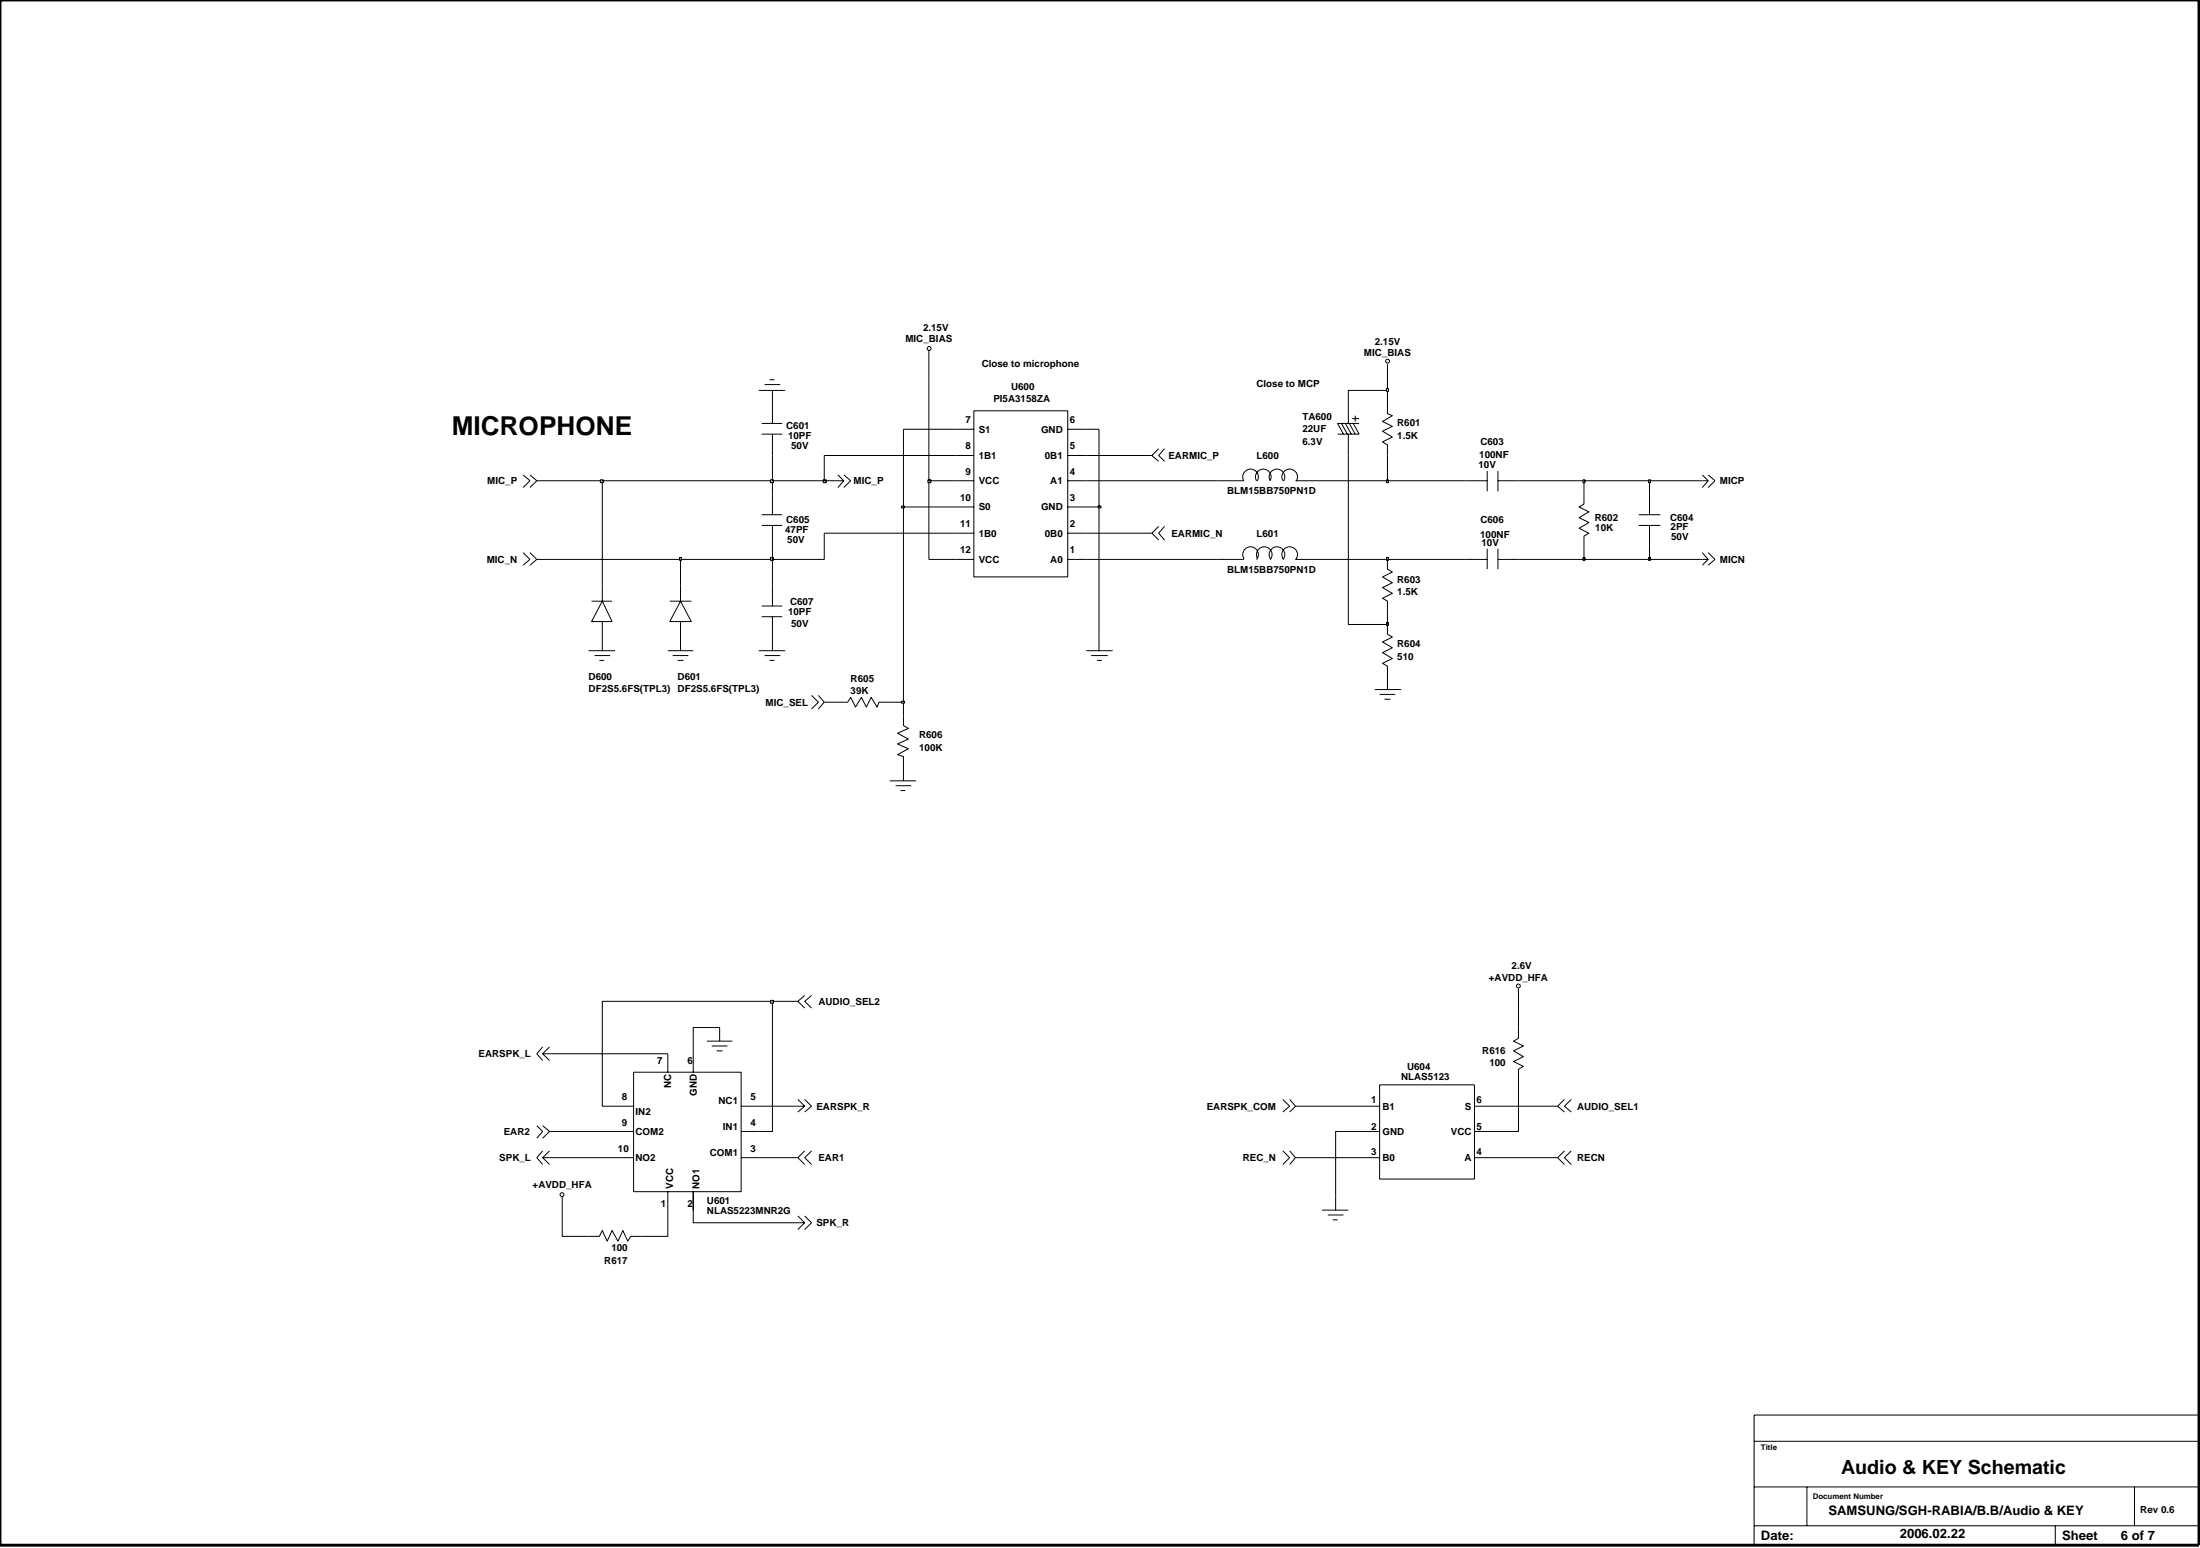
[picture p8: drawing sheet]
<svg xmlns="http://www.w3.org/2000/svg" width="192mm" height="135mm" viewBox="0 0 192 135" stroke-linecap="round" stroke-linejoin="round" font-family="sans-serif">
<g fill="none" stroke="#000" stroke-width=".09">
<path d="M66.1 34h2.3M66.3 37.8h1.8M66.3 36.9h1.8M66.6 33.5h1.3M67 33.1h.4M67.3 34v2.9M67.3 37.8v1.9M80.9 30.5v2.3M83.2 37.4h1.6M83.2 39.7h1.6M84.8 35.8h8.2v14.4h-8.2zM93 37.4h1.6"/>
<path d="M93 39.7h1.6M100.9 39.1l-.6 .6 .6 .5M101.4 39.1l-.5 .6 .5 .5M116.8 36.9l.5 .9M117.1 36.9l.6 .9M117.4 35.1v1.8M117.4 37.8v1.9M117.5 36.9l.5 .9M117.7 36.4h.6M117.8 36.9l.5 .9h-1.8M118 36.2v.5M118.3 36.9h-1.8l.5 .9"/>
<path d="M120.8 35.1v.9l.4 .2-.8 .5 .8 .4-.8 .4 .8 .5-.8 .5 .4 .2v1M120.8 31.7v2.3M45.5 48.1l.6 .6-.6 .5M45.5 41.3l.6 .6-.6 .5M46.1 48.1l.6 .6-.6 .5M46.1 41.3l.6 .6-.6 .5M51.3 56.6h2.3M51.5 52.3h1.8M51.8 57.1h1.3M52.2 57.5h.4M52.4 52.3l.9 1.8h-1.8zM52.4 51v1.3"/>
<path d="M52.4 54.1v2.5M58.1 56.6h2.3M58.3 52.3h1.9M58.6 57.1h1.3M59 57.5h.5M59.3 52.3l.9 1.8h-1.9zM59.3 51v1.3M59.3 54.1v2.5M66.1 56.6h2.3M66.3 45.7h1.8M66.3 44.8h1.8M66.3 53.7h1.8"/>
<path d="M66.3 52.8h1.8M66.6 57.1h1.3M67 57.5h.4M67.3 43v1.8M67.3 45.7v1.8M67.3 51v1.8M67.3 53.7v2.9M73 41.3l.5 .6-.5 .5M73 41.9h.5M73.5 41.3l.6 .6-.6 .5M83.2 41.9h1.6M83.2 48.7h1.6"/>
<path d="M83.2 44.1h1.6M83.2 46.4h1.6M93 41.9h1.6M93 48.7h1.6M93 44.1h1.6M93 46.4h1.6M94.6 56.6h2.3M95 57.1h1.5M95.5 57.5h.4M95.7 55.5v1.1M100.9 45.8l-.6 .6 .6 .6M101.4 45.8l-.5 .6 .5 .6"/>
<path d="M106 41.9h2.3a.68 .68 0 0 1 .6-1.1 .68 .68 0 0 1 .6 1.1M106 48.7h2.3M108.3 48.7a.68 .68 0 0 1 .1-.9 .68 .68 0 0 1 1 0 .68 .68 0 0 1 0 .9M109.4 41.9a.68 .68 0 0 1 .6-1.1 .68 .68 0 0 1 .6 1.1M109.5 48.6a.68 .68 0 0 1 .6-1 .68 .68 0 0 1 .5 1.1M110.6 41.9a.68 .68 0 0 1 .6-1.1 .68 .68 0 0 1 .6 1.1M110.6 48.7a.68 .68 0 0 1 .1-.9 .68 .68 0 0 1 1 0 .68 .68 0 0 1 0 .9M111.7 41.9a.68 .68 0 0 1 .6-1.1 .68 .68 0 0 1 .6 1.1M111.7 48.7a.68 .68 0 0 1 .2-.9 .68 .68 0 0 1 .9 0 .68 .68 0 0 1 0 .9M112.8 41.9h2.3M112.8 48.7h2.3M120.8 54.4v.8l.4 .3-.8 .4 .8 .5-.8 .4 .8 .5-.8 .4 .4 .3v2"/>
<path d="M120.8 48.7v.8l.4 .3-.8 .4 .8 .5-.8 .5 .8 .5-.8 .4 .4 .2v.9M127.6 41.9h1.9M127.6 48.7h1.9M129.5 41v1.8M129.5 47.8v1.7M130.4 41.9h1.8M130.4 48.7h1.8M130.4 41v1.8M130.4 47.8v1.7M137.9 43v.9l-.4 .2 .8 .5-.8 .5 .8 .4-.8 .5 .8 .4-.4 .3v.8M142.7 45.7h1.9M142.7 44.8h1.9"/>
<path d="M143.6 43v1.8M143.6 45.7v1.8M148.2 41.3l.5 .6-.5 .5M148.2 48.1l.5 .6-.5 .5M148.2 41.9h.5M148.2 48.7h.5M148.7 41.3l.6 .6-.6 .5M148.7 48.1l.6 .6-.6 .5M70.7 60.5l.6 .6-.6 .6M71.3 60.5l.5 .6-.5 .6M73 61.1h.8l.3-.4 .4 .9 .5-.9 .4 .9 .5-.9 .5 .9 .1-.5h1M77.5 68h2.3"/>
<path d="M78 68.4h1.3M78.4 68.8h.4M78.7 62.3v.9l.4 .2-.9 .4 .9 .5-.9 .5 .9 .4-.9 .5 .5 .2v2.1M119.7 60h2.3M120.1 60.5h1.4M120.6 60.9h.5M46.7 98l.6 .5-.6 .6M47.3 91.1l-.6 .6 .6 .6M47.3 91.7l.5 .6M47.3 91.7h10.8v1.6M47.3 98l.5 .5M47.8 91.1l-.5 .6"/>
<path d="M47.8 98.5h7.4M47.8 98.5l-.5 .6M55.2 93.3h9.3v10.4h-9.3zM55.2 96.3h-2.8v-9.1h14.9v11.3h-2.8M61.6 90.6h2.2M62 91.1h1.3M62.4 91.5h.5M62.7 90.6v-1.1h-2.3v3.8M64.5 96.3h5.6M69.5 95.7l.6 .6M70.1 86.7l-.6 .5 .6 .6M70.1 95.7l.6 .6-.6 .5"/>
<path d="M70.1 96.3l-.6 .5M70.7 86.7l-.6 .5 .6 .6M111.7 95.7l.6 .6-.6 .5M112.3 95.7l.5 .6M112.8 96.3h7.3M112.8 96.3l-.5 .5M120.1 94.4h8.3v8.2h-8.3zM120.1 98.5h-3.8v6.8M128.4 96.3h7.2M132.2 86.1v4.3l-.4 .2 .8 .5-.8 .4 .8 .5-.8 .4 .8 .4-.4 .3v5.4h-3.8M136.2 95.7l-.6 .6 .6 .5M136.8 95.7l-.6 .6 .6 .5"/>
<path d="M47.3 100.2l-.6 .6 .6 .6M47.3 100.8l.5 .6M47.3 100.8h7.9M47.8 100.2l-.5 .6M58.1 103.7v3.9h-3.2l-.2 .5-.5-1-.4 1-.5-1-.4 1-.5-1-.2 .5h-3.2v-3.4M60.4 103.7v1.6v-1.6M60.4 105.3v1.1h9.7M64.5 100.8h5M69.5 105.9l.6 .5-.6 .6M69.5 100.8l.6 .6M70.1 100.2l-.6 .6M70.1 105.9l.6 .5-.6 .6"/>
<path d="M70.7 100.2l-.6 .6 .6 .6M111.7 100.2l.6 .6-.6 .6M112.3 100.2l.5 .6M112.8 100.8h7.3M112.8 100.8l-.5 .6M115.1 105.3h2.3M115.6 105.8h1.4M116 106.2h.5M128.4 100.8h7.2M135.6 100.8l.6 .6M136.2 100.2l-.6 .6M136.8 100.2l-.6 .6 .6 .6"/>
<circle cx="80.9" cy="30.3" r=".17"/>
<circle cx="120.8" cy="31.4" r=".17"/>
<circle cx="132.2" cy="85.8" r=".17"/>
<circle cx="48.9" cy="104" r=".17"/>
</g>
<path d="M67.1 87.1h.2v.2h-.2z" fill="#c2c2c2"/>
<path d="M71.8 61.1h1.2M77.5 61.1h1.2v1.2M67.1 87.1h.2v.2h-.2zM67.3 87.2h2.2" fill="none" stroke="#000" stroke-width=".09"/>
<path d="M78.5 61h.3v.2h-.3z" fill="#c2c2c2"/>
<path d="M117.4 39.7v14.7h3.4M78.7 44.1v17M95.7 44.1v11.4M78.5 61h.3v.2h-.3z" fill="none" stroke="#000" stroke-width=".09"/>
<path d="M120.7 54.2h.2v.2h-.2z" fill="#c2c2c2"/>
<path d="M46.7 48.7h12.6v2.3M52.4 41.9v9.1M67.3 48.7v2.3M120.7 54.2h.2v.2h-.2zM120.8 53.2v1.2" fill="none" stroke="#000" stroke-width=".09"/>
<path d="M59.2 48.5h.1v.3h-.1z" fill="#c2c2c2"/>
<path d="M59.2 48.5h.1v.3h-.1zM59.3 48.7h8" fill="none" stroke="#000" stroke-width=".09"/>
<path d="M67.1 48.5h.2v.3h-.2z" fill="#c2c2c2"/>
<path d="M67.1 48.5h.2v.3h-.2zM71.8 46.4v2.3h-4.5v-1.2M80.9 41.9v6.8h2.3M94.6 48.7h11.4M115.1 48.7h5.7" fill="none" stroke="#000" stroke-width=".09"/>
<path d="M120.7 48.5h.2v.3h-.2z" fill="#c2c2c2"/>
<path d="M120.7 48.5h.2v.3h-.2zM120.8 48.7h6.8M132.2 48.7h5.7" fill="none" stroke="#000" stroke-width=".09"/>
<path d="M137.8 48.5h.2v.3h-.2z" fill="#c2c2c2"/>
<path d="M137.8 48.5h.2v.3h-.2zM137.9 47.5v1.2h5.7" fill="none" stroke="#000" stroke-width=".09"/>
<path d="M143.5 48.5h.2v.3h-.2z" fill="#c2c2c2"/>
<path d="M71.8 46.4h11.4M94.6 46.4h5.7M143.5 48.5h.2v.3h-.2zM143.6 47.5v1.2h4.6" fill="none" stroke="#000" stroke-width=".09"/>
<path d="M78.5 44h.3v.2h-.3z" fill="#c2c2c2"/>
<path d="M78.7 37.4v6.7h4.5M78.5 44h.3v.2h-.3zM94.6 44.1h1.1" fill="none" stroke="#000" stroke-width=".09"/>
<path d="M95.6 44h.3v.2h-.3z" fill="#c2c2c2"/>
<path d="M95.7 37.4v6.7M46.7 41.9h5.7M67.3 41.9v1.1M95.6 44h.3v.2h-.3zM137.9 41.9v1.1M143.6 41.9v1.1" fill="none" stroke="#000" stroke-width=".09"/>
<path d="M52.3 41.8h.2v.2h-.2z" fill="#c2c2c2"/>
<path d="M52.3 41.8h.2v.2h-.2zM52.4 41.9h14.9" fill="none" stroke="#000" stroke-width=".09"/>
<path d="M67.1 41.8h.2v.2h-.2z" fill="#c2c2c2"/>
<path d="M67.3 39.7v2.2h4.5M67.1 41.8h.2v.2h-.2z" fill="none" stroke="#000" stroke-width=".09"/>
<path d="M71.7 41.8h.2v.2h-.2z" fill="#c2c2c2"/>
<path d="M71.8 39.7v2.2h1.2M71.7 41.8h.2v.2h-.2z" fill="none" stroke="#000" stroke-width=".09"/>
<path d="M80.8 41.8h.2v.2h-.2z" fill="#c2c2c2"/>
<path d="M80.9 32.8v9.1h2.3M80.8 41.8h.2v.2h-.2zM94.6 41.9h11.4M115.1 41.9h5.7" fill="none" stroke="#000" stroke-width=".09"/>
<path d="M120.7 41.8h.2v.2h-.2z" fill="#c2c2c2"/>
<path d="M120.8 39.7v2.2h6.8M120.7 41.8h.2v.2h-.2zM132.2 41.9h5.7" fill="none" stroke="#000" stroke-width=".09"/>
<path d="M137.8 41.8h.2v.2h-.2z" fill="#c2c2c2"/>
<path d="M137.8 41.8h.2v.2h-.2zM137.9 41.9h5.7" fill="none" stroke="#000" stroke-width=".09"/>
<path d="M143.5 41.8h.2v.2h-.2z" fill="#c2c2c2"/>
<path d="M71.8 39.7h11.4M78.7 37.4h4.5M94.6 39.7h5.7M94.6 37.4h1.1M117.4 35.1v-1.1h3.4v1.1M143.5 41.8h.2v.2h-.2zM143.6 41.9h4.6" fill="none" stroke="#000" stroke-width=".09"/>
<path d="M120.7 33.8h.2v.3h-.2z" fill="#c2c2c2"/>
<path d="M120.7 33.8h.2v.3h-.2zM152.7 132.8h38.8M152.7 129.4h38.8M152.7 125.5h38.8M157.3 129.4v3.4M179 132.8v1.7M185.9 129.4v3.4M191.5 123.2h-38.8v11.3" fill="none" stroke="#000" stroke-width=".09"/>
<path d="M0 0h191.5v134.5h-191.5z" fill="none" stroke="#000" stroke-width=".25"/>
<text font-size="2.3" x="39.3" y="37.9">MICROPHONE</text>
<text font-size="1.7" x="160.3" y="128.3">Audio &amp; KEY Schematic</text>
<g font-size="1.1">
<text x="159.2" y="131.9">SAMSUNG/SGH-RABIA/B.B/Audio &amp; KEY</text>
<text x="153.3" y="134.1">Date:</text>
<text x="165.4" y="133.9">2006.02.22</text>
<text x="179.6" y="134.1">Sheet</text>
<text x="184.7" y="134.1">6 of 7</text>
</g>
<g font-size=".9">
<text x="58.5" y="94.7" transform="rotate(-90 58.5 94.7)">NC</text>
<text x="60.7" y="95.4" transform="rotate(-90 60.7 95.4)">GND</text>
<text x="58.6" y="103.5" transform="rotate(-90 58.6 103.5)">VCC</text>
<text x="60.9" y="103.5" transform="rotate(-90 60.9 103.5)">NO1</text>
</g>
<g font-size=".8">
<text x="78.8" y="29.8">MIC_BIAS</text>
<text x="80.4" y="28.8">2.15V</text>
<text x="85.5" y="32">Close to microphone</text>
<text x="86.5" y="35">PI5A3158ZA</text>
<text x="88" y="34">U600</text>
<text x="109.4" y="33.7">Close to MCP</text>
<text x="118.8" y="31">MIC_BIAS</text>
<text x="119.7" y="30">2.15V</text>
<text x="68.4" y="37.4">C601</text>
<text x="68.6" y="38.2">10PF</text>
<text x="68.9" y="39.1">50V</text>
<text x="84.1" y="36.8">7</text>
<text x="84.1" y="41.4">9</text>
<text x="84.1" y="39.1">8</text>
<text x="85.2" y="37.7">S1</text>
<text x="85.2" y="40">1B1</text>
<text x="90.6" y="37.7">GND</text>
<text x="91" y="40">0B1</text>
<text x="93.1" y="36.8">6</text>
<text x="93.1" y="39.1">5</text>
<text x="93.1" y="41.4">4</text>
<text x="101.7" y="40">EARMIC_P</text>
<text x="109.4" y="40">L600</text>
<text x="113.4" y="38.7">6.3V</text>
<text x="113.4" y="36.5">TA600</text>
<text x="113.4" y="37.6">22UF</text>
<text x="121.7" y="37.1">R601</text>
<text x="121.7" y="38.2">1.5K</text>
<text x="128.7" y="40.8">10V</text>
<text x="128.8" y="39.9">100NF</text>
<text x="128.9" y="38.7">C603</text>
<text x="42.4" y="42.2">MIC_P</text>
<text x="68.4" y="46.4">47PF</text>
<text x="68.4" y="45.6">C605</text>
<text x="68.5" y="47.3">50V</text>
<text x="74.3" y="42.2">MIC_P</text>
<text x="83.6" y="43.6">10</text>
<text x="83.6" y="45.9">11</text>
<text x="85.2" y="44.4">S0</text>
<text x="85.2" y="42.2">VCC</text>
<text x="85.2" y="46.7">1B0</text>
<text x="90.6" y="44.4">GND</text>
<text x="91" y="46.7">0B0</text>
<text x="91.5" y="42.2">A1</text>
<text x="93.1" y="45.9">2</text>
<text x="93.1" y="43.6">3</text>
<text x="102" y="46.7">EARMIC_N</text>
<text x="106.8" y="43">BLM15BB750PN1D</text>
<text x="109.4" y="46.7">L601</text>
<text x="128.9" y="46.8">100NF</text>
<text x="128.9" y="45.6">C606</text>
<text x="129" y="47.5">10V</text>
<text x="138.9" y="45.3">R602</text>
<text x="138.9" y="46.2">10K</text>
<text x="145.4" y="45.3">C604</text>
<text x="145.5" y="46.2">2PF</text>
<text x="145.5" y="47">50V</text>
<text x="149.8" y="42.2">MICP</text>
<text x="42.4" y="49">MIC_N</text>
<text x="68.6" y="53.5">10PF</text>
<text x="68.8" y="52.7">C607</text>
<text x="83.6" y="48.1">12</text>
<text x="85.2" y="49">VCC</text>
<text x="91.5" y="49">A0</text>
<text x="93.1" y="48.1">1</text>
<text x="106.8" y="49.8">BLM15BB750PN1D</text>
<text x="121.7" y="51.8">1.5K</text>
<text x="121.7" y="50.7">R603</text>
<text x="149.8" y="49">MICN</text>
<text x="51.3" y="59.2">D600</text>
<text x="59" y="59.2">D601</text>
<text x="68.9" y="54.6">50V</text>
<text x="74.1" y="59.4">R605</text>
<text x="121.7" y="56.3">R604</text>
<text x="121.7" y="57.5">510</text>
<text x="51.3" y="60.3">DF2S5.6FS(TPL3)</text>
<text x="59" y="60.3">DF2S5.6FS(TPL3)</text>
<text x="66.7" y="61.4">MIC_SEL</text>
<text x="74.1" y="60.5">39K</text>
<text x="80" y="65.4">100K</text>
<text x="80" y="64.3">R606</text>
<text x="71.3" y="87.5">AUDIO_SEL2</text>
<text x="129.6" y="85.4">+AVDD_HFA</text>
<text x="131.6" y="84.4">2.6V</text>
<text x="41.7" y="92">EARSPK_L</text>
<text x="54.1" y="95.7">8</text>
<text x="57.2" y="92.6">7</text>
<text x="59.9" y="92.6">6</text>
<text x="65.3" y="95.7">5</text>
<text x="122" y="94">NLAS5123</text>
<text x="122.5" y="93.1">U604</text>
<text x="129.1" y="91.7">R616</text>
<text x="129.7" y="92.8">100</text>
<text x="43.5" y="101.1">SPK_L</text>
<text x="43.9" y="98.8">EAR2</text>
<text x="53.8" y="100.3">10</text>
<text x="54.1" y="98">9</text>
<text x="55.3" y="97">IN2</text>
<text x="55.3" y="101.1">NO2</text>
<text x="55.3" y="98.8">COM2</text>
<text x="61.8" y="100.7">COM1</text>
<text x="62.6" y="96.1">NC1</text>
<text x="62.9" y="98.4">IN1</text>
<text x="65.3" y="98">4</text>
<text x="65.3" y="100.3">3</text>
<text x="71.1" y="96.6">EARSPK_R</text>
<text x="71.3" y="101.1">EAR1</text>
<text x="105.1" y="96.6">EARSPK_COM</text>
<text x="108.2" y="101.1">REC_N</text>
<text x="119.4" y="100.5">3</text>
<text x="119.4" y="96">1</text>
<text x="119.4" y="98.3">2</text>
<text x="120.4" y="101.1">B0</text>
<text x="120.4" y="96.6">B1</text>
<text x="120.4" y="98.8">GND</text>
<text x="126.3" y="98.8">VCC</text>
<text x="127.5" y="101.1">A</text>
<text x="127.6" y="96.6">S</text>
<text x="128.6" y="96">6</text>
<text x="128.6" y="98.3">5</text>
<text x="128.6" y="100.5">4</text>
<text x="137.3" y="96.6">AUDIO_SEL1</text>
<text x="137.3" y="101.1">RECN</text>
<text x="46.4" y="103.5">+AVDD_HFA</text>
<text x="57.6" y="105.1">1</text>
<text x="59.9" y="105.1">2</text>
<text x="61.6" y="105.6">NLAS5223MNR2G</text>
<text x="61.6" y="104.8">U601</text>
<text x="71.1" y="106.7">SPK_R</text>
<text x="52.6" y="110">R617</text>
<text x="53.2" y="108.9">100</text>
<text x="186.4" y="131.7">Rev 0.6</text>
</g>
<g font-size=".7">
<text x="153.3" y="126.2">Title</text>
<text x="157.8" y="130.5">Document Number</text>
</g>
</svg>
